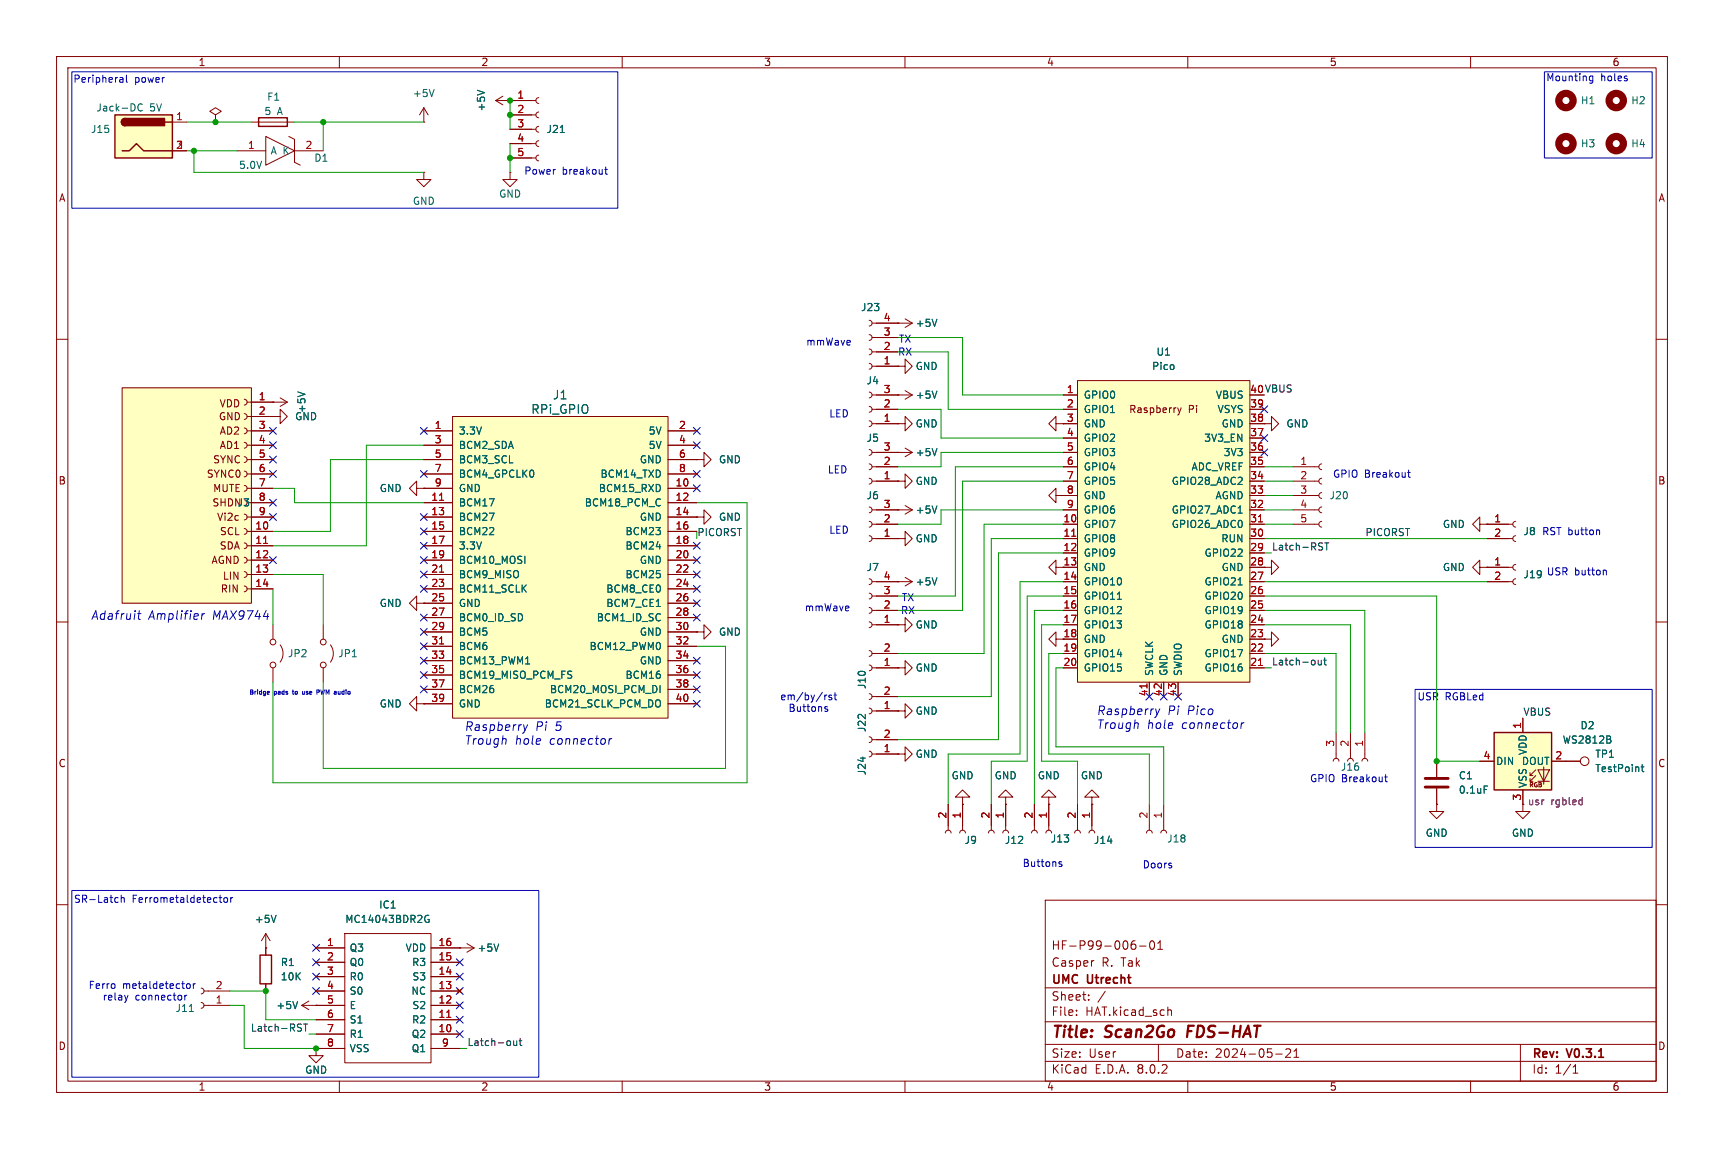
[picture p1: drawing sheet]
<svg xmlns="http://www.w3.org/2000/svg" width="305mm" height="203mm" viewBox="0 0 305 203" stroke-linecap="round" stroke-linejoin="round" font-family="sans-serif">
<g fill="none" stroke="#840000" stroke-width=".18">
<path d="M10 10h284.8v183.2h-284.8zM12 12h280.8v179.2h-280.8zM60 10v2M110 10v2M160 10v2M210 10v2M260 10v2M10 60h2M292.8 60h2M73.7 86.4v-1.3l-1.3 1.3 1.3 1.2v-1.2h1.2M74.9 86.4h.1M158.7 85.1h1.3v-1.3l1.3 1.3-1.3 1.3v-1.3"/>
<path d="M158.7 85.1h.1M158.7 90.2h.1M158.7 90.2h2.6M160 89.4l1.3 .8M161.3 90.2l-1.3 .7M10 110h2M153.7 115.1l.3 .1 .2 .4-.2 .3-.3 .2M153.7 117.6l.3 .2 .2 .3-.2 .4-.3 .1M154.2 115.6h4.5M154.2 118.1h4.5M158.7 118.1h1.3v-1.3l1.3 1.3-1.3 1.3v-1.3M158.7 118.1h.1"/>
<path d="M158.7 110.5h1.3v-1.3l1.3 1.3-1.3 1.3v-1.3M158.7 110.5h.1M292.8 110h2M10 160h2M184.8 159.2h108v32h-108zM269.2 142.2v1.3h1.3l-1.3 1.3-1.2-1.3h1.2M269.2 142.2h.1M292.8 160h2M35.6 174.8l.3 .1 .2 .4-.2 .3-.3 .2M35.6 177.3l.3 .1 .2 .4-.2 .4-.3 .1M36.1 177.8h4.5M36.1 175.3h4.5"/>
<path d="M47 167.6h.1M47 165.1l-.8 1.3M47 165.1v2.5M47 165.1l.8 1.3M53.3 177.8l1.3 .8M53.3 177.8h2.6M54.6 177l-1.3 .8M55.9 177.8h.1M184.8 174.7h108M190.3 179.4v.2M190.3 178.7v.1M192.5 176.7v.2"/>
<path d="M192.5 176v.1M193.3 169.9h.1M195.4 175.3l-1.3 1.9M200.3 167h.4l.1 .2v.5l-.5 .2M200.4 166.4h.3M201.5 167.3h1.1M203.4 166.5l.2-.1a.81 .81 0 0 1 .6 .6 .81 .81 0 0 1-.3 .8l-.1 .1a.81 .81 0 0 1-.4-1.4zM204.7 167.9h.8M204.7 166.8l.4-.4v1.5M206.5 178.7l.2-.1 .3 .1 .1 .9M55.9 185.4v1.3h1.2l-1.2 1.3-1.3-1.3h1.3M55.9 185.4h.1"/>
<path d="M60 191.2v2M110 191.2v2M160 191.2v2M184.8 187.7h108M184.8 184.7h108M184.8 180.7h108M204.8 184.7v3M210 191.2v2M225.5 186.4h1.2M227.3 185.6l.6-.1 .2 .1 .1 .3-.9 1.1h.9M228.8 187h.8M228.8 185.9l.4-.4v1.5"/>
<path d="M260 191.2v2M268.8 184.7v6.5M278.1 189.8h.9M278.1 188.7l.4-.4v1.5"/>
</g>
<path d="M210.1 181.4l-.2 2" fill="none" stroke="#840000" stroke-width=".4"/>
<path d="M165.6 89.5l-.4 1.2M33.5 178.9h.7M48.8 161.9l-.4 1.2M52.6 177.1l-.4 1.3" fill="none" stroke="#006464" stroke-width=".18"/>
<path d="M21.6 68.6h22.8v38.1h-22.8z" fill="#ffffc2"/>
<g fill="none" stroke="#840000" stroke-width=".18">
<path d="M21.6 68.6h22.8v38.1h-22.8zM41.5 79.3h.7M43.2 78.2l.3 .2 .2 .3-.2 .4-.3 .1M43.2 75.7l.3 .1 .2 .4-.2 .4-.3 .1M43.2 73.2l.3 .1 .2 .4-.2 .3-.3 .2M43.2 70.6l.3 .2 .2 .3-.2 .4-.3 .1M43.7 78.7h4.6M43.7 76.2h4.6M43.7 73.7h4.6M43.7 71.1h7.1M48.3 71.1h.1M48.3 73.7h1.2v-1.3l1.3 1.3-1.3 1.2v-1.2"/>
<path d="M48.3 73.7h.1M49.5 70.4l1.3 .7M50.8 71.1l-1.3 .8M43.2 98.6l.3 .1 .2 .4-.2 .3-.3 .2M43.2 96l.3 .2 .2 .3-.2 .4-.3 .1M43.2 93.5l.3 .1 .2 .4-.2 .3-.3 .2M43.2 90.9l.3 .2 .2 .3-.2 .4-.3 .1M43.2 85.9l.3 .1 .2 .4-.2 .3-.3 .2M43.2 83.3l.3 .2 .2 .3-.2 .4-.3 .1M43.2 80.8l.3 .1 .2 .4-.2 .3-.3 .2M43.7 99.1h4.6M43.7 96.5h4.6"/>
<path d="M43.7 94h4.6M43.7 91.4h4.6M43.7 88.9h4.6M43.7 86.4h4.6M43.7 83.8h4.6M43.7 81.3h4.6M153.7 89.7l.3 .1 .2 .4-.2 .3-.3 .2M153.7 92.2l.3 .2 .2 .3-.2 .4-.3 .1M153.7 94.7l.3 .2 .2 .4-.2 .3-.3 .2M154.2 90.2h4.5M154.2 92.7h4.5M154.2 95.3h4.5"/>
<path d="M158.7 95.3h1.3v-1.3l1.3 1.3-1.3 1.2v-1.2M158.7 95.3h.1M186.7 87.6v-1.2l-1.3 1.2 1.3 1.3v-1.3h1.3M188 87.6h.1M268 99.8l-.4 .2-.1 .3 .1 .4 .4 .1M43.2 103.6l.3 .2 .2 .3-.2 .4-.3 .1M43.2 101.1l.3 .1 .2 .4-.2 .4-.3 .1M43.7 104.1h4.6M43.7 101.6h4.6M153.7 102.4l.3 .1 .2 .4-.2 .3-.3 .2M153.7 104.9l.3 .2 .2 .3-.2 .4-.3 .1M153.7 107.4l.3 .2 .2 .4-.2 .3-.3 .2"/>
<path d="M153.7 110l.3 .1 .2 .4-.2 .3-.3 .2M154.2 102.9h7.1M154.2 105.4h4.5M154.2 108h4.5M154.2 110.5h4.5M158.7 102.9h.1M160 102.1l1.3 .8M161.3 102.9l-1.3 .7M186.7 100.3v-1.2l-1.3 1.2 1.3 1.3v-1.3h1.3M223.5 113h1.3v-1.2l1.3 1.2-1.3 1.3v-1.3M223.5 113h.1M223.5 100.3h1.3v-1.2l1.3 1.2-1.3 1.3v-1.3"/>
<path d="M223.5 100.3h.1M261.6 100.3v-1.2l-1.3 1.2 1.3 1.3v-1.3h1.3M262.9 100.3h.1M262.9 102.9h4.6M262.9 100.3h4.6M268 102.4l-.4 .1-.1 .4 .1 .3 .4 .2M235.7 134.6l.2-.3 .3-.2 .4 .2 .1 .3M236.2 129.5v4.6M238.3 134.6l.1-.3 .4-.2 .3 .2 .2 .3M238.8 129.5v4.6M240.8 134.6l.1-.3 .4-.2 .4 .2 .1 .3M241.3 129.5v4.6"/>
<path d="M254 134.6v2.8M254 139.4v2.8M174.8 147.3l.1-.3 .4-.2 .3 .2 .2 .3M175.3 142.2v4.6M177.3 147.3l.1-.3 .4-.2 .4 .2 .1 .3M177.8 142.2v4.6M182.4 147.3l.1-.3 .4-.2 .3 .2 .2 .3M182.9 142.2v4.6M184.9 147.3l.2-.3 .3-.2 .4 .2 .1 .3M185.4 141h1.3l-1.3-1.3-1.3 1.3h1.3v1.2M185.4 142.2h.1M185.4 142.2v4.6"/>
<path d="M55.9 167.6h5.1M55.9 177.8h5.1M55.9 175.3h5.1M55.9 172.7h5.1M55.9 170.2h5.1M61 165.1h15.2v22.9h-15.2zM76.2 167.6h5.1M76.2 177.8h5.1M76.2 175.3h5.1M76.2 172.7h5.1M76.2 170.2h5.1M80.9 174.9l.8 .7"/>
<path d="M81.7 174.9l-.8 .7M55.9 182.9h5.1M55.9 180.3h5.1M55.9 185.4h5.1M76.2 182.9h5.1M76.2 180.3h5.1M76.2 185.4h5.1"/>
</g>
<path d="M46.6 96.1h.7M79 179.9h.7" fill="none" stroke="#a90000" stroke-width=".18"/>
<path d="M52.6 69.3l1.3 .4M165.6 102.2l-.4 1.2M262.4 139h.6M75.6 162.6h.3l-.1 .5h-.5l-.2-.3M75.8 161.9h-.5l-.2 .3" fill="none" stroke="#006464" stroke-width=".18"/>
<path d="M252 139.2h4M252 137.7h4" fill="none" stroke="#840000" stroke-width=".51"/>
<path d="M190.5 67.3h30.5v53.4h-30.5z" fill="#ffffc2"/>
<g fill="none" stroke="#840000" stroke-width=".18">
<path d="M158.7 74.9h1.3v-1.2l1.3 1.2-1.3 1.3v-1.3M158.7 74.9h.1M188 69.9h2.5M188 72.4h2.5M188 74.9h2.5M188 77.5h2.5M190.5 67.3h30.5v53.4h-30.5zM208.2 72.1l.3 .9M208.5 73l-.3 .4M208.8 72.1l-.3 .9M221 72.4h2.5M221 74.9h2.5"/>
<path d="M221 77.5h2.5M123.2 81.3h1.3v-1.3l1.2 1.3-1.2 1.3v-1.3M123.2 81.3h.1M188 92.7h2.5M188 95.3h2.5M188 97.8h2.5M188 90.2h2.5M188 87.6h2.5M188 85.1h2.5M188 82.6h2.5M188 80h2.5M221 92.7h2.5"/>
<path d="M221 95.3h2.5M221 97.8h2.5M221 90.2h2.5M221 87.6h2.5M221 85.1h2.5M221 82.6h2.5M221 80h2.5M73.7 106.7v-1.3l-1.3 1.3 1.3 1.3v-1.3h1.2M74.9 106.7h.1M186.7 113v-1.2l-1.3 1.2 1.3 1.3v-1.3h3.8M188 100.3h2.5M188 102.9h2.5"/>
<path d="M188 105.4h2.5M188 108h2.5M188 110.5h2.5M188 115.6h2.5M188 118.1h2.5M221 100.3h2.5M221 102.9h2.5M221 105.4h2.5M221 108h2.5M221 110.5h2.5M221 113h2.5M221 115.6h2.5"/>
<path d="M221 118.1h2.5M203.2 120.7v2.5M205.7 120.7v2.5M208.3 120.7v2.5M276.9 134.6h2.5M254 142.2v1.3h1.3l-1.3 1.3-1.3-1.3h1.3M254 142.2h.1"/>
<circle cx="280.2" cy="134.6" r=".76"/>
</g>
<path d="M189.5 94.8h.7M222.5 92.3h.7M222.5 117.7h.7M202.8 121v.7" fill="none" stroke="#a90000" stroke-width=".18"/>
<path d="M218.9 90.7h.7M197.5 106h.8M218.9 103.4h.7M290.2 135.6h.4M290.3 135.2v1.1l.3 .2" fill="none" stroke="#006464" stroke-width=".18"/>
<g fill="none" stroke="#840000" stroke-width="1.3">
<circle cx="276.9" cy="17.8" r="1.27"/>
<circle cx="285.8" cy="17.8" r="1.27"/>
<circle cx="276.9" cy="25.4" r="1.27"/>
<circle cx="285.8" cy="25.4" r="1.27"/>
</g>
<path d="M264.2 129.5h10.1v10.2h-10.1z" fill="#ffffc2"/>
<g fill="none" stroke="#840000" stroke-width=".18">
<path d="M228.6 92.7h4.6M228.6 90.2h4.6M228.6 87.6h4.6M228.6 85.1h4.6M228.6 82.6h4.6M233.7 92.2l-.4 .2-.1 .3 .1 .4 .4 .1M233.7 89.7l-.4 .1-.1 .4 .1 .3 .4 .2M233.7 87.1l-.4 .2-.1 .3 .1 .4 .4 .1M233.7 84.6l-.4 .1-.1 .4 .1 .3 .4 .2M233.7 82l-.4 .2-.1 .4 .1 .3 .4 .2M261.6 92.7v-1.3l-1.3 1.3 1.3 1.3v-1.3h1.3M262.9 92.7h.1"/>
<path d="M261.6 134.6h2.6M269.2 127v2.5M269.2 139.7v2.5M270.5 138.2h.5M270.5 137.2h.5M271.5 137.2l-1 1v-.5M271.5 136.1l-1 1.1v-.5M271.9 136.1h2l-1 2.1zM271.9 138.2h2M272.9 135.6v3.1M274.3 134.6h2.6"/>
</g>
<path d="M264.2 129.5h10.1v10.2h-10.1z" fill="none" stroke="#840000" stroke-width=".25"/>
<path d="M284.7 130.8l.1 .2-.1 .4M284.7 130.3v.3" fill="none" stroke="#006464" stroke-width=".18"/>
<path d="M279.4 141.5h.3M279.7 141v1.3M279.7 142.3h-.3" fill="none" stroke="#840084" stroke-width=".18"/>
<path d="M80 73.7h38.1v53.3h-38.1z" fill="#ffffc2"/>
<g fill="none" stroke="#840000" stroke-width=".18">
<path d="M90.2 30.5v1.3h1.2l-1.2 1.2-1.3-1.2h1.3M90.2 30.5h.1M153.7 56.6l.3 .2 .2 .4-.2 .3-.3 .2M153.7 59.2l.3 .1 .2 .4-.2 .3-.3 .2M154.2 57.2h4.5M154.2 59.7h4.5M74.9 76.2h5.1M74.9 78.7h5.1M80 73.7h38.1v53.3h-38.1zM118.1 76.2h5.1M118.1 78.7h5.1M153.7 61.7l.3 .2 .2 .3-.2 .4-.3 .1"/>
<path d="M153.7 64.3l.3 .1 .2 .4-.2 .3-.3 .2M154.2 62.2h4.5M154.2 64.8h4.5M158.7 64.8h1.3v-1.3l1.3 1.3-1.3 1.2v-1.2M158.7 64.8h.1M158.7 69.9h.1M158.7 69.9h2.6M160 69.1l1.3 .8M161.3 69.9l-1.3 .7M186.7 74.9v-1.2l-1.3 1.2 1.3 1.3v-1.3h1.3M188 74.9h.1M74.9 86.4h5.1"/>
<path d="M74.9 88.9h5.1M74.9 91.4h5.1M74.9 94h5.1M74.9 96.5h5.1M74.9 99.1h5.1M74.9 81.3h5.1M74.9 83.8h5.1M118.1 86.4h5.1M118.1 88.9h5.1M118.1 91.4h5.1M118.1 94h5.1M118.1 96.5h5.1"/>
<path d="M118.1 99.1h5.1M118.1 81.3h5.1M118.1 83.8h5.1M74.9 101.6h5.1M74.9 104.1h5.1M74.9 106.7h5.1M74.9 109.2h5.1M74.9 111.8h5.1M74.9 114.3h5.1M74.9 116.8h5.1M74.9 119.4h5.1M118.1 101.6h5.1"/>
<path d="M118.1 104.1h5.1M118.1 106.7h5.1M118.1 109.2h5.1M118.1 111.8h5.1M118.1 114.3h5.1M118.1 116.8h5.1M118.1 119.4h5.1M73.7 124.5v-1.3l-1.3 1.3 1.3 1.2v-1.2h1.2M74.9 124.5h.1M74.9 121.9h5.1M74.9 124.5h5.1M118.1 121.9h5.1"/>
<path d="M118.1 124.5h5.1M81.3 167.6h.1M81.3 167.6h2.5M82.5 166.9l1.3 .7M83.8 167.6l-1.3 .8"/>
</g>
<path d="M77.7 88.5h.7M77.7 101.2h.7M77.7 113.9h.7" fill="none" stroke="#a90000" stroke-width=".18"/>
<path d="M165.6 69.2l-.4 1.2M92.9 117.4h.7M116 107.3h.8M116.7 121.2v1.3M88.2 166.9l-.4 1.3" fill="none" stroke="#006464" stroke-width=".18"/>
<path d="M20.3 20.3h10.2v7.6h-10.2z" fill="#ffffc2"/>
<path d="M20.3 20.3h10.2v7.6h-10.2zM21.6 26.7h1.3l1.2-1.3 1.3 1.3h5.1M22.1 21a.64 .64 0 0 0-.6 .6 .64 .64 0 0 0 .6 .6M29.2 21.6h1.3M45.7 20.8h5.1v1.6h-5.1zM46 168.9h2v5.1h-2z" fill="none" stroke="#840000" stroke-width=".25"/>
<g fill="#840000" stroke="#840000" stroke-width=".25">
<path d="M21.6 21.1l.5-.1v1.2a.63 .63 0 0 1-.6-.4 .63 .63 0 0 1 .1-.7z"/>
<path d="M22.1 21h7v1.2h-7z"/>
</g>
<g fill="none" stroke="#840000" stroke-width=".18">
<path d="M74.9 19.1l-.7 1.2M74.9 19.1v2.5M74.9 19.1l.8 1.2M87.6 17.8l1.3 .7M87.6 17.8h7.1M88.9 17l-1.3 .8M90.2 17.8h.1M95.2 19.8l-.3 .2-.2 .3 .2 .4 .3 .1M95.2 17.3l-.3 .1-.2 .4 .2 .3 .3 .2M30.5 21.6h2.5M30.5 26.7h2.5M38.1 20.3l1-.6-1-.6-1 .6 1 .6v1.3"/>
<path d="M38.1 21.6h.1M41.9 26.7h5.1M44.4 21.6h7.7M47 24.1l5.1 2.6-5.1 2.5zM51.1 24.1l1 .5v4.1l1 .5M52.1 26.7h5M74.9 21.6h.1M74.9 30.5v1.3h1.3l-1.3 1.2-1.2-1.2h1.2M74.9 30.5h.1M90.2 27.9h4.5M90.2 25.4h4.5M90.2 22.9h4.5"/>
<path d="M90.2 20.3h4.5M95.2 27.4l-.3 .2-.2 .3 .2 .4 .3 .1M95.2 24.9l-.3 .1-.2 .4 .2 .4 .3 .1M95.2 22.4l-.3 .1-.2 .4 .2 .3 .3 .2M154.9 57.2h6.4M154.9 59.7h3.8M158.7 57.2h.1M160 56.4l1.3 .8M161.3 57.2l-1.3 .7M44.4 71.1h3.9M44.4 73.7h3.9M44.4 76.2h3.9"/>
<path d="M44.4 78.7h3.9M48.3 71.1h.1M48.3 73.7h.1M74.9 76.2h5.1M74.9 78.7h5.1M118.1 76.2h5.1M118.1 78.7h5.1M153.7 69.3l.3 .2 .2 .4-.2 .3-.3 .2M153.7 71.9l.3 .1 .2 .4-.2 .3-.3 .2M153.7 74.4l.3 .2 .2 .3-.2 .4-.3 .1M153.7 79.5l.3 .2 .2 .3-.2 .4-.3 .1M154.2 69.9h4.5"/>
<path d="M154.2 72.4h4.5M154.2 74.9h4.5M154.9 64.8h3.8M154.9 62.2h3.8M158.7 64.8h.1M158.7 69.9h.1M158.7 74.9h.1M160 79.2l1.3 .8M188 74.9h.1M188 69.9h2.5M188 72.4h2.5M188 74.9h2.5"/>
<path d="M188 77.5h2.5M221 72.4h2.5M221 74.9h2.5M221 77.5h2.5M223.5 74.9h1.3v-1.2l1.3 1.2-1.3 1.3v-1.3M223.5 74.9h.1M44.4 94h3.9M44.4 96.5h3.9M44.4 99.1h3.9M44.4 81.3h3.9M44.4 83.8h3.9M44.4 86.4h3.9"/>
<path d="M44.4 88.9h3.9M44.4 91.4h3.9M74.9 86.4h.1M74.9 94h5.1M74.9 96.5h5.1M74.9 99.1h5.1M74.9 81.3h5.1M74.9 83.8h5.1M74.9 86.4h5.1M74.9 88.9h5.1M74.9 91.4h5.1M118.1 94h5.1"/>
<path d="M118.1 96.5h5.1M118.1 99.1h5.1M118.1 81.3h5.1M118.1 83.8h5.1M118.1 86.4h5.1M118.1 88.9h5.1M118.1 91.4h5.1M123.2 91.4h1.3v-1.2l1.2 1.2-1.2 1.3v-1.3M123.2 91.4h.1M123.2 81.3h.1M153.7 82l.3 .2 .2 .4-.2 .3-.3 .2M153.7 84.6l.3 .1 .2 .4-.2 .3-.3 .2"/>
<path d="M154.2 80h7.1M154.2 82.6h4.5M154.2 85.1h4.5M154.9 95.3h3.8M154.9 92.7h3.8M154.9 90.2h3.8M158.7 80h.1M158.7 95.3h.1M158.7 85.1h.1M158.7 90.2h.1M161.3 80l-1.3 .8M188 87.6h.1"/>
<path d="M188 95.3h2.5M188 92.7h2.5M188 80h2.5M188 82.6h2.5M188 85.1h2.5M188 97.8h2.5M188 90.2h2.5M188 87.6h2.5M221 95.3h2.5M221 92.7h2.5M221 80h2.5M221 82.6h2.5"/>
<path d="M221 85.1h2.5M221 97.8h2.5M221 90.2h2.5M221 87.6h2.5M262.9 92.7h.1M262.9 95.3h4.6M262.9 92.7h4.6M268 94.7l-.4 .2-.1 .4 .1 .3 .4 .2M268 92.2l-.4 .2-.1 .3 .1 .4 .4 .1M44.4 101.6h3.9M44.4 104.1h3.9M48.3 110.5v2.5"/>
<path d="M48.3 118.1v2.6M49.5 114a2.54 2.54 0 0 1 0 3.1M57.1 110.5v2.5M57.1 118.1v2.6M58.4 114a2.54 2.54 0 0 1 0 3.1M74.9 106.7h.1M74.9 101.6h5.1M74.9 104.1h5.1M74.9 106.7h5.1M74.9 109.2h5.1M74.9 111.8h5.1M74.9 114.3h5.1"/>
<path d="M74.9 116.8h5.1M74.9 119.4h5.1M118.1 101.6h5.1M118.1 104.1h5.1M118.1 106.7h5.1M118.1 109.2h5.1M118.1 111.8h5.1M118.1 114.3h5.1M118.1 116.8h5.1M118.1 119.4h5.1M123.2 111.8h1.3v-1.3l1.2 1.3-1.2 1.2v-1.2M123.2 111.8h.1"/>
<path d="M154.9 102.9h3.8M154.9 105.4h3.8M154.9 108h3.8M154.9 110.5h3.8M154.9 115.6h3.8M154.9 118.1h3.8M158.7 102.9h.1M158.7 110.5h.1M158.7 118.1h.1M188 100.3h2.5M188 102.9h2.5M188 105.4h2.5"/>
<path d="M188 108h2.5M188 110.5h2.5M188 113h2.5M188 115.6h2.5M188 118.1h2.5M221 100.3h2.5M221 102.9h2.5M221 105.4h2.5M221 108h2.5M221 110.5h2.5M221 113h2.5M221 115.6h2.5"/>
<path d="M221 118.1h2.5M223.5 113h.1M223.5 100.3h.1M262.9 100.3h.1M262.9 100.3h3.8M262.9 102.9h3.8M74.9 124.5h.1M74.9 121.9h5.1M74.9 124.5h5.1M118.1 121.9h5.1M118.1 124.5h5.1M153.7 130.3l.3 .2 .2 .3-.2 .4-.3 .1"/>
<path d="M153.7 132.8l.3 .2 .2 .4-.2 .3-.3 .2M153.7 122.7l.3 .1 .2 .4-.2 .3-.3 .2M153.7 125.2l.3 .2 .2 .3-.2 .4-.3 .1M154.2 130.8h4.5M154.2 133.4h4.5M154.2 123.2h4.5M154.2 125.7h4.5M158.7 133.4h1.3v-1.3l1.3 1.3-1.3 1.2v-1.2M158.7 133.4h.1M158.7 125.7h1.3v-1.2l1.3 1.2-1.3 1.3v-1.3M158.7 125.7h.1M203.2 120.7v2.5"/>
<path d="M205.7 120.7v2.5M208.3 120.7v2.5M254 134.6v2.8M254 139.4v2.8M261.6 134.6h2.6M269.2 127v2.5M269.2 139.7v2.5M274.3 134.6h5.1M167.1 147.3l.2-.3 .3-.2 .4 .2 .1 .3M167.6 142.2v4.6M169.7 147.3l.1-.3 .4-.2 .3 .2 .2 .3M170.2 141h1.2l-1.2-1.3-1.3 1.3h1.3v1.2"/>
<path d="M170.2 142.2h.1M170.2 142.2v4.6M175.3 142.2v3.9M177.8 141h1.3l-1.3-1.3-1.3 1.3h1.3v1.2M177.8 142.2h.1M177.8 142.2v3.9M182.9 142.2v3.9M185.4 142.2h.1M185.4 142.2v3.9M190 147.3l.1-.3 .4-.2 .4 .2 .1 .3M190.5 142.2v4.6M192.5 147.3l.2-.3 .3-.2 .4 .2 .1 .3"/>
<path d="M193 141h1.3l-1.3-1.3-1.2 1.3h1.2v1.2M193 142.2h.1M193 142.2v4.6M202.7 147.3l.1-.3 .4-.2 .4 .2 .1 .3M203.2 142.2v4.6M205.2 147.3l.2-.3 .3-.2 .4 .2 .1 .3M205.7 142.2v4.6M254 142.2h.1M269.2 142.2h.1M47 167.6h.1M47 167.6v1.3M47 174v1.3"/>
<path d="M55.9 177.8h.1M55.9 167.6h5.1M55.9 177.8h5.1M55.9 175.3h5.1M55.9 172.7h5.1M55.9 170.2h5.1M76.2 167.6h5.1M76.2 177.8h5.1M76.2 175.3h5.1M76.2 172.7h5.1M76.2 170.2h5.1M80.9 174.9l.8 .7"/>
<path d="M81.3 167.6h.1M81.7 174.9l-.8 .7M55.9 185.4h.1M55.9 182.9h5.1M55.9 180.3h5.1M55.9 185.4h5.1M76.2 182.9h5.1M76.2 180.3h5.1M76.2 185.4h5.1"/>
<circle cx="48.3" cy="117.6" r=".51"/>
<circle cx="48.3" cy="113.5" r=".51"/>
<circle cx="57.2" cy="117.6" r=".51"/>
<circle cx="57.2" cy="113.5" r=".51"/>
</g>
<g fill="none" stroke="#006464" stroke-width=".18">
<path d="M25.2 18.5a.6 .6 0 0 0-.9 .4 .6 .6 0 0 0 .6 .7l.3-.1M76.7 15.8l-.4 1.3M84.4 16l1.3 .4M99.1 23.4h.7M165.6 56.5l-.4 1.2M52.6 69.3l1.3 .4M165.6 79.3l-.4 1.3M165.6 69.2l-.4 1.2M165.6 89.5l-.4 1.2M218.9 90.7h.7M92.9 117.4h.7M116 107.3h.8"/>
<path d="M165.6 102.2l-.4 1.2M197.5 106h.8M218.9 103.4h.7M116.7 121.2v1.3M262.4 139h.6M284.7 130.8l.1 .2-.1 .4M284.7 130.3v.3M290.2 135.6h.4M290.3 135.2v1.1l.3 .2M48.8 161.9l-.4 1.2M52.6 177.1l-.4 1.3M75.6 162.6h.3l-.1 .5h-.5l-.2-.3"/>
<path d="M75.8 161.9h-.5l-.2 .3M88.2 166.9l-.4 1.3"/>
</g>
<g fill="none" stroke="#0f0f0f" stroke-width=".18">
<path d="M233.7 96l.1 .1M233.8 96.8v.4M234.2 96h.7M234.6 96v1.3M233.1 116.8v.7l.3 .1 .2-.1M233.6 116.8v.8M234 116.8h.5M234.2 116.3v1.1l.3 .2M53.1 181.1l.2 .1M53.2 181.9v.3M53.7 181.1h.7M54 181.1v1.3"/>
<path d="M90.8 184.1l.1 .7 .3 .1 .2-.1M91.4 184.1v.8M91.8 184.1h.5M92 183.6v1.1l.3 .2"/>
</g>
<g fill="none" stroke="#0000c2" stroke-width=".18">
<path d="M12.7 12.7h96.5v24.1h-96.5zM21.3 13.7h.3l.1 .2v.7M21.7 14.5l-.4 .1M21.7 14l-.4 .1M22.4 13.3v1.1l.1 .2M273 12.7h19.1v15.2h-19.1zM281.1 14.2l.1 .1 .4-.1M281.6 13.4v1.1l-.2 .2h-.3M281.6 13.5l-.4-.1-.1 .2M106.9 30h.5M107.1 29.5v1.1l.3 .2M248.9 83.6h.4"/>
<path d="M249 83.1v1.1l.3 .2M282.4 93.7l.4 .2v.7M24.3 108.5h.6M24.6 108l-.1 1.3v.2h.3M35.7 108.5l-.1 1M36.2 108.5l-.3 .1-.2 .2M283.6 100.8l.4 .2v.7M47.4 122.3h.2v.2h-.4M47.6 122.7l-.2 .1M51.7 122.3h.3M53.5 122.3v.4h.3M56 122.4h.4v-.3l-.4-.1v.8"/>
<path d="M59.8 122.7l.2 .1M92.6 128.2l.2 1M92.8 129.2l-.2 .3M93.3 128.2l-.5 1M107.7 130.6l-.1 1M108.2 130.6l-.3 .1-.2 .2M145.8 122.9v.9M145.8 125.2l.6 .4-.2 .2h-.4M146.2 122.9l-.4 .3M146.3 125h-.3l-.2 .1M147 123l-.3-.1-.2 .2 .1 .2 .4 .1v.3h-.5M147.4 122.9h.5"/>
<path d="M147.6 122.5v1.1l.3 .2M204.3 125.4l.3 1M204.6 126.4l-.2 .4M205.1 125.4l-.5 1M219.5 127.8l-.1 1M219.9 127.8l-.3 .1-.1 .2M244.8 137.4h.5M245 137v1.1l.3 .2M250.2 121.9h41.9v28h-41.9zM12.7 157.5h82.5v33h-82.5zM20.8 158.7l.1 .1M20.9 159.5l-.1 .1"/>
<path d="M21.4 158.3v1.3M21.4 158.9l.2-.2 .3 .1 .1 .8M38.7 158.7h.5M38.9 158.3v1.1l.3 .2M39.7 158.8l.3-.1 .2 .3v.3l-.2 .3-.3-.1-.1-.2zM40.8 158.7v.9M41.1 158.7l-.3 .3M187.2 152.6l.6 .4-.2 .2h-.4M187.7 152.5l-.3-.1-.2 .2M22.6 176l-.3 .9M32.7 176v.9M33 174.2l.2-.2h.3l.1 .2-.1 .6h-.3l-.2-.2"/>
<path d="M33 176l-.3 .3M34.2 174v.8M34.5 174l-.3 .2"/>
</g>
<g fill="none" stroke="#009600" stroke-width=".18">
<path d="M90.2 17.8v5.1M33 21.6h11.4M33 26.7h8.9M34.3 26.7v3.8h40.6M52.1 21.6h22.8M57.1 21.6v5.1M90.2 25.4v5.1M158.7 59.7h11.5v10.2h17.8M74.9 78.7h-10.1v17.8h-16.5M158.7 62.2h8.9v10.2h20.4M158.7 72.4h7.7v5.1h21.6M48.3 86.4h3.8v2.5h22.8"/>
<path d="M74.9 81.3h-16.5v12.7h-10.1M123.2 88.9h8.9v49.5h-83.8v-17.7M188 97.8h-11.5v33h-17.8M188 95.3h-12.7v27.9h-16.6M188 92.7h-14v22.9h-15.3M188 85.1h-17.8v22.9h-11.5M188 82.6h-19.1v22.8h-10.2M188 80h-21.6v2.6h-7.7M188 90.2h-21.6v2.5h-7.7M223.5 82.6h5.1M223.5 92.7h5.1M223.5 90.2h5.1"/>
<path d="M223.5 97.8h1.3M223.5 95.3h39.4M223.5 85.1h5.1M223.5 87.6h5.1M48.3 101.6h8.8v8.9M48.3 104.1v6.4M123.2 114.3h5.1v21.6h-71.2v-15.2M188 105.4h-6.4v29.2h-6.3v7.6M188 115.6h-2.6v17.8h17.8v8.8M188 102.9h-7.7v30.5h-12.7v8.8M188 118.1h-1.3v14h19v10.1M188 108h-5.1v34.2"/>
<path d="M188 110.5h-3.9v24.1h6.4v7.6M223.5 115.6h12.7v13.9M223.5 110.5h15.3v19M223.5 118.1h1.3M223.5 105.4h30.5v29.2h7.6M223.5 108h17.8v21.5M223.5 102.9h39.4M40.6 175.3h6.4v5h8.9M40.6 177.8h2.6v7.6h12.7M54.6 182.9h1.3M81.3 185.4h1.2"/>
</g>
<g fill="none" stroke="#000084" stroke-width=".18">
<path d="M47.7 78.1l1.2 1.2M47.7 75.6l1.2 1.2M48.9 78.1l-1.2 1.2M48.9 75.6l-1.2 1.2M74.3 75.6l1.2 1.2M75.5 75.6l-1.2 1.2M122.6 75.6l1.2 1.2M122.6 78.1l1.2 1.2M123.8 75.6l-1.2 1.2M123.8 78.1l-1.2 1.2M222.9 79.4l1.2 1.2M222.9 76.9l1.2 1.2"/>
<path d="M222.9 71.8l1.2 1.2M224.1 79.4l-1.2 1.2M224.1 76.9l-1.2 1.2M224.1 71.8l-1.2 1.2M47.7 80.7l1.2 1.2M47.7 83.2l1.2 1.2M47.7 88.3l1.2 1.2M47.7 90.8l1.2 1.2M47.7 98.5l1.2 1.2M48.9 80.7l-1.2 1.2M48.9 83.2l-1.2 1.2M48.9 88.3l-1.2 1.2"/>
<path d="M48.9 90.8l-1.2 1.2M48.9 98.5l-1.2 1.2M74.3 93.4l1.2 1.2M74.3 98.5l1.2 1.2M74.3 95.9l1.2 1.2M74.3 83.2l1.2 1.2M74.3 90.8l1.2 1.2M75.5 93.4l-1.2 1.2M75.5 98.5l-1.2 1.2M75.5 95.9l-1.2 1.2M75.5 83.2l-1.2 1.2M75.5 90.8l-1.2 1.2"/>
<path d="M122.6 98.5l1.2 1.2M122.6 85.8l1.2 1.2M122.6 95.9l1.2 1.2M122.6 83.2l1.2 1.2M123.8 98.5l-1.2 1.2M123.8 85.8l-1.2 1.2M123.8 95.9l-1.2 1.2M123.8 83.2l-1.2 1.2M74.3 103.5l1.2 1.2M74.3 111.2l1.2 1.2M74.3 101l1.2 1.2M74.3 116.2l1.2 1.2"/>
<path d="M74.3 113.7l1.2 1.2M74.3 118.8l1.2 1.2M74.3 108.6l1.2 1.2M75.5 103.5l-1.2 1.2M75.5 111.2l-1.2 1.2M75.5 101l-1.2 1.2M75.5 116.2l-1.2 1.2M75.5 113.7l-1.2 1.2M75.5 118.8l-1.2 1.2M75.5 108.6l-1.2 1.2M122.6 116.2l1.2 1.2M122.6 118.8l1.2 1.2"/>
<path d="M122.6 101l1.2 1.2M122.6 108.6l1.2 1.2M122.6 106.1l1.2 1.2M122.6 103.5l1.2 1.2M123.8 116.2l-1.2 1.2M123.8 118.8l-1.2 1.2M123.8 101l-1.2 1.2M123.8 108.6l-1.2 1.2M123.8 106.1l-1.2 1.2M123.8 103.5l-1.2 1.2M74.3 121.3l1.2 1.2M75.5 121.3l-1.2 1.2"/>
<path d="M122.6 123.9l1.2 1.2M122.6 121.3l1.2 1.2M123.8 123.9l-1.2 1.2M123.8 121.3l-1.2 1.2M202.6 122.6l1.2 1.2M203.8 122.6l-1.2 1.2M205.1 122.6l1.2 1.2M206.3 122.6l-1.2 1.2M207.7 122.6l1.2 1.2M208.9 122.6l-1.2 1.2M55.3 174.7l1.2 1.2M55.3 167l1.2 1.2"/>
<path d="M55.3 172.1l1.2 1.2M55.3 169.6l1.2 1.2M56.5 174.7l-1.2 1.2M56.5 167l-1.2 1.2M56.5 172.1l-1.2 1.2M56.5 169.6l-1.2 1.2M80.7 172.1l1.2 1.2M80.7 174.7l1.2 1.2M80.7 177.2l1.2 1.2M80.7 169.6l1.2 1.2M80.7 179.7l1.2 1.2M81.9 172.1l-1.2 1.2"/>
<path d="M81.9 174.7l-1.2 1.2M81.9 177.2l-1.2 1.2M81.9 169.6l-1.2 1.2M81.9 179.7l-1.2 1.2M80.7 182.3l1.2 1.2M81.9 182.3l-1.2 1.2"/>
</g>
<path d="M46.6 96.1h.7M77.7 88.5h.7M189.5 94.8h.7M222.5 92.3h.7M77.7 101.2h.7M77.7 113.9h.7M222.5 117.7h.7M202.8 121v.7M79 179.9h.7" fill="none" stroke="#a90000" stroke-width=".18"/>
<path d="M279.4 141.5h.3M279.7 141v1.3M279.7 142.3h-.3" fill="none" stroke="#840084" stroke-width=".18"/>
<g fill="#009600" stroke="#009600" stroke-width=".18">
<circle cx="90.2" cy="27.9" r=".46"/>
<circle cx="55.9" cy="185.4" r=".46"/>
<circle cx="47" cy="175.3" r=".46"/>
<circle cx="57.1" cy="21.6" r=".46"/>
<circle cx="38.1" cy="21.6" r=".46"/>
<circle cx="90.2" cy="20.3" r=".46"/>
<circle cx="90.2" cy="17.8" r=".46"/>
<circle cx="34.3" cy="26.7" r=".46"/>
<circle cx="254" cy="134.6" r=".46"/>
</g>
<g font-size="2.8" fill="#840000">
<text x="185.8" y="184.1">Title:</text>
<text x="195.5" y="184.1">Scan2Go</text>
<text x="210.7" y="184.1">FDS-HAT</text>
</g>
<g font-size="2.1" fill="#006464">
<text x="97.7" y="70.8">J1</text>
<text x="93.8" y="73.4">RPi_GPIO</text>
</g>
<g font-size="2.1" fill="#0000c2">
<text x="16" y="109.7">Adafruit</text>
<text x="26.2" y="109.7">Amplifier</text>
<text x="37.6" y="109.7">MAX9744</text>
<text x="82" y="129.4">Raspberry</text>
<text x="82" y="131.8">Trough</text>
<text x="91" y="131.8">hole</text>
<text x="94.6" y="129.4">Pi</text>
<text x="97.2" y="131.8">connector</text>
<text x="98.2" y="129.4">5</text>
<text x="193.8" y="126.6">Raspberry</text>
<text x="193.8" y="129">Trough</text>
<text x="202.7" y="129">hole</text>
<text x="206.4" y="126.6">Pi</text>
<text x="208.9" y="129">connector</text>
<text x="209.9" y="126.6">Pico</text>
</g>
<g font-size="2.1" fill="#840000">
<text x="185.8" y="171.2">Casper</text>
<text x="185.8" y="168.2">HF-P99-006-01</text>
<text x="194.7" y="171.2">R. Tak</text>
<text x="185.8" y="179.9">File:</text>
<text x="185.8" y="177.2">Sheet:</text>
<text x="185.8" y="174.4">UMC</text>
<text x="191.9" y="179.9">HAT.kicad_sch</text>
<text x="192.3" y="174.4">Utrecht</text>
<text x="185.8" y="190.1">KiCad</text>
<text x="185.8" y="187.3">Size:</text>
<text x="192.5" y="187.3">User</text>
<text x="193.5" y="190.1">E.D.A.</text>
<text x="201.1" y="190.1">8.0.2</text>
<text x="207.8" y="187.3">Date:</text>
<text x="214.8" y="187.3">2024-05-21</text>
<text x="270.8" y="187.5">Rev:</text>
<text x="270.8" y="190.1">Id:</text>
<text x="274.9" y="190.1">1/1</text>
<text x="277.2" y="187.5">V0.3.1</text>
</g>
<g font-size="1.8" fill="#840000">
<text x="35" y="11.9">1</text>
<text x="85" y="11.9">2</text>
<text x="135" y="11.9">3</text>
<text x="185" y="11.9">4</text>
<text x="235" y="11.9">5</text>
<text x="285" y="11.9">6</text>
<text x="10.3" y="35.9">A</text>
<text x="293.1" y="35.9">A</text>
<text x="220.9" y="69.6">40 VBUS</text>
<text x="38" y="74.5">GND</text>
<text x="38.2" y="72.2">VDD</text>
<text x="38.7" y="77.1">AD2</text>
<text x="199.5" y="73.3">Raspberry</text>
<text x="210.1" y="73.3">Pi</text>
<text x="37" y="82.2">SYNC</text>
<text x="38.2" y="79.6">AD1</text>
<text x="10.3" y="85.9">B</text>
<text x="36.5" y="84.7">SYNC0</text>
<text x="37.5" y="89.8">SHDNJ3</text>
<text x="37.6" y="87.2">MUTE</text>
<text x="293.1" y="85.9">B</text>
<text x="38.3" y="92.3">Vi2c</text>
<text x="38.8" y="94.9">SCL</text>
<text x="37.3" y="99.9">AGND</text>
<text x="38.7" y="97.4">SDA</text>
<text x="187.9" y="100.1">13</text>
<text x="38.9" y="105">RIN</text>
<text x="39.3" y="102.7">LIN</text>
<text x="187.9" y="112.8">18</text>
<text x="10.3" y="135.9">C</text>
<text x="293.1" y="135.9">C</text>
<text x="10.3" y="185.9">D</text>
<text x="293.1" y="185.9">D</text>
<text x="35" y="193.1">1</text>
<text x="85" y="193.1">2</text>
<text x="135" y="193.1">3</text>
<text x="185" y="193.1">4</text>
<text x="235" y="193.1">5</text>
<text x="285" y="193.1">6</text>
</g>
<g font-size="1.8" fill="#0000c2">
<text x="12.9" y="14.8">Peripheral</text>
<text x="23.8" y="14.8">power</text>
<text x="273.3" y="14.6">Mounting</text>
<text x="283" y="14.6">holes</text>
<text x="92.6" y="31.1">Power</text>
<text x="99.4" y="31.1">breakout</text>
<text x="142.4" y="61.3">mmWave</text>
<text x="158.7" y="63.1">RX</text>
<text x="158.8" y="60.8">TX</text>
<text x="146.5" y="74">LED</text>
<text x="146.3" y="83.9">LED</text>
<text x="235.6" y="84.7">GPIO Breakout</text>
<text x="146.5" y="94.6">LED</text>
<text x="272.5" y="94.8">RST button</text>
<text x="273.4" y="102">USR</text>
<text x="278.4" y="102">button</text>
<text x="159.3" y="106.5">TX</text>
<text x="142.2" y="108.3">mmWave</text>
<text x="159.2" y="108.8">RX</text>
<text x="137.9" y="124.1">em/by/rst</text>
<text x="250.5" y="124.1">USR</text>
<text x="255.5" y="124.1">RGBLed</text>
<text x="139.3" y="126.1">Buttons</text>
<text x="237" y="136.5">J16</text>
<text x="231.5" y="138.5">GPIO Breakout</text>
<text x="180.7" y="153.5">Buttons</text>
<text x="201.9" y="153.8">Doors</text>
<text x="13" y="159.9">SR-Latch</text>
<text x="23.3" y="159.9">Ferrometaldetector</text>
<text x="15.6" y="175.1">Ferro</text>
<text x="18.1" y="177.1">relay</text>
<text x="21.6" y="175.1">metaldetector</text>
<text x="23.9" y="177.1">connector</text>
</g>
<g font-size="1.8" fill="#006464">
<text x="72.9" y="17.4">+5V</text>
<text x="16" y="23.7">J15</text>
<text x="17" y="19.9">Jack-DC</text>
<text x="26.5" y="19.9">5V</text>
<text x="46.7" y="20.5">5</text>
<text x="47.1" y="18">F1</text>
<text x="49" y="20.5">A</text>
<text x="86" y="19.8" transform="rotate(-90 86 19.8)">+5V</text>
<text x="96.5" y="23.7">J21</text>
<text x="279.4" y="18.6">H1</text>
<text x="288.3" y="18.6">H2</text>
<text x="47.8" y="27.5">A K</text>
<text x="55.5" y="28.8">D1</text>
<text x="279.4" y="26.3">H3</text>
<text x="288.3" y="26.3">H4</text>
<text x="42.2" y="30.1">5.0V</text>
<text x="88.1" y="35.2">GND</text>
<text x="72.9" y="36.4">GND</text>
<text x="152.1" y="55.2">J23</text>
<text x="161.8" y="58">+5V</text>
<text x="161.8" y="65.6">GND</text>
<text x="203.6" y="65.6">Pico</text>
<text x="204.4" y="63.1">U1</text>
<text x="153.1" y="68.2">J4</text>
<text x="161.8" y="70.7">+5V</text>
<text x="191.5" y="70.7">GPIO0</text>
<text x="214.9" y="70.7">VBUS</text>
<text x="52.1" y="74.5">GND</text>
<text x="54.2" y="73.2" transform="rotate(-90 54.2 73.2)">+5V</text>
<text x="81" y="77.1">3.3V</text>
<text x="114.6" y="77.1">5V</text>
<text x="161.8" y="75.8">GND</text>
<text x="191.5" y="73.3">GPIO1</text>
<text x="191.5" y="75.8">GND</text>
<text x="215.2" y="73.3">VSYS</text>
<text x="215.9" y="75.8">GND</text>
<text x="227.3" y="75.8">GND</text>
<text x="81" y="79.6">BCM2_SDA</text>
<text x="81" y="82.1">BCM3_SCL</text>
<text x="113" y="82.1">GND</text>
<text x="114.6" y="79.6">5V</text>
<text x="127" y="82.1">GND</text>
<text x="153.1" y="78.3">J5</text>
<text x="161.8" y="80.9">+5V</text>
<text x="191.5" y="78.3">GPIO2</text>
<text x="191.5" y="80.9">GPIO3</text>
<text x="191.5" y="83.4">GPIO4</text>
<text x="210.6" y="83.4">ADC_VREF</text>
<text x="212.8" y="78.3">3V3_EN</text>
<text x="216.3" y="80.9">3V3</text>
<text x="41.9" y="89.8">J3</text>
<text x="67" y="87.2">GND</text>
<text x="81" y="89.8">BCM17</text>
<text x="81" y="84.7">BCM4_GPCLK0</text>
<text x="81" y="87.2">GND</text>
<text x="103.3" y="89.8">BCM18_PCM_C</text>
<text x="105.8" y="87.2">BCM15_RXD</text>
<text x="106.1" y="84.7">BCM14_TXD</text>
<text x="153.1" y="88.5">J6</text>
<text x="161.8" y="86">GND</text>
<text x="191.5" y="86">GPIO5</text>
<text x="191.5" y="88.5">GND</text>
<text x="207.1" y="86">GPIO28_ADC2</text>
<text x="214.8" y="88.5">AGND</text>
<text x="235" y="88.5">J20</text>
<text x="81" y="92.3">BCM27</text>
<text x="81" y="94.8">BCM22</text>
<text x="110.5" y="94.8">BCM23</text>
<text x="113" y="92.3">GND</text>
<text x="127" y="92.3">GND</text>
<text x="161.8" y="91">+5V</text>
<text x="191.5" y="93.6">GPIO7</text>
<text x="191.5" y="91">GPIO6</text>
<text x="207.1" y="93.6">GPIO26_ADC0</text>
<text x="207.1" y="91">GPIO27_ADC1</text>
<text x="255" y="93.6">GND</text>
<text x="269.3" y="94.8">J8</text>
<text x="81" y="97.4">3.3V</text>
<text x="81" y="99.9">BCM10_MOSI</text>
<text x="110.5" y="97.4">BCM24</text>
<text x="113" y="99.9">GND</text>
<text x="153.1" y="101.2">J7</text>
<text x="161.8" y="96.1">GND</text>
<text x="191.5" y="96.1">GPIO8</text>
<text x="191.5" y="98.7">GPIO9</text>
<text x="191.5" y="101.2">GND</text>
<text x="212.9" y="98.7">GPIO22</text>
<text x="215.8" y="96.1">RUN</text>
<text x="215.9" y="101.2">GND</text>
<text x="255" y="101.2">GND</text>
<text x="67" y="107.5">GND</text>
<text x="81" y="102.5">BCM9_MISO</text>
<text x="81" y="105">BCM11_SCLK</text>
<text x="81" y="107.5">GND</text>
<text x="107.1" y="105">BCM8_CE0</text>
<text x="107.1" y="107.5">BCM7_CE1</text>
<text x="110.5" y="102.5">BCM25</text>
<text x="161.8" y="103.7">+5V</text>
<text x="191.5" y="103.7">GPIO10</text>
<text x="191.5" y="106.3">GPIO11</text>
<text x="212.9" y="106.3">GPIO20</text>
<text x="212.9" y="103.7">GPIO21</text>
<text x="269.3" y="102.5">J19</text>
<text x="81" y="110.1">BCM0_ID_SD</text>
<text x="81" y="112.6">BCM5</text>
<text x="105.4" y="110.1">BCM1_ID_SC</text>
<text x="113" y="112.6">GND</text>
<text x="127" y="112.6">GND</text>
<text x="161.8" y="111.4">GND</text>
<text x="191.5" y="108.8">GPIO12</text>
<text x="191.5" y="111.4">GPIO13</text>
<text x="191.5" y="113.9">GND</text>
<text x="212.9" y="111.4">GPIO18</text>
<text x="212.9" y="108.8">GPIO19</text>
<text x="215.9" y="113.9">GND</text>
<text x="50.8" y="116.4">JP2</text>
<text x="59.7" y="116.4">JP1</text>
<text x="81" y="115.2">BCM6</text>
<text x="81" y="117.7">BCM13_PWM1</text>
<text x="104.1" y="115.2">BCM12_PWM0</text>
<text x="113" y="117.7">GND</text>
<text x="161.8" y="119">GND</text>
<text x="191.5" y="116.4">GPIO14</text>
<text x="191.5" y="119">GPIO15</text>
<text x="204.1" y="119.6" transform="rotate(-90 204.1 119.6)">SWCLK</text>
<text x="206.6" y="119.6" transform="rotate(-90 206.6 119.6)">GND</text>
<text x="209.1" y="119.6" transform="rotate(-90 209.1 119.6)">SWDIO</text>
<text x="212.9" y="119">GPIO16</text>
<text x="212.9" y="116.4">GPIO17</text>
<text x="67" y="125.3">GND</text>
<text x="81" y="120.2">BCM19_MISO_PCM_FS</text>
<text x="81" y="122.8">BCM26</text>
<text x="81" y="125.3">GND</text>
<text x="96.2" y="125.3">BCM21_SCLK_PCM_DO</text>
<text x="97.1" y="122.8">BCM20_MOSI_PCM_DI</text>
<text x="110.5" y="120.2">BCM16</text>
<text x="153.3" y="122" transform="rotate(-90 153.3 122)">J10</text>
<text x="153.3" y="129.6" transform="rotate(-90 153.3 129.6)">J22</text>
<text x="161.8" y="126.6">GND</text>
<text x="276.2" y="131.7">WS2812B</text>
<text x="279.3" y="129.2">D2</text>
<text x="153.3" y="137.2" transform="rotate(-90 153.3 137.2)">J24</text>
<text x="161.8" y="134.2">GND</text>
<text x="264.4" y="135.5">DIN</text>
<text x="269" y="135.5">DOUT</text>
<text x="270.1" y="133.6" transform="rotate(-90 270.1 133.6)">VDD</text>
<text x="282" y="134.2">TP1</text>
<text x="282" y="136.8">TestPoint</text>
<text x="168.1" y="138">GND</text>
<text x="175.8" y="138">GND</text>
<text x="183.4" y="138">GND</text>
<text x="191" y="138">GND</text>
<text x="257.8" y="138">C1</text>
<text x="257.8" y="140.6">0.1uF</text>
<text x="270.1" y="139.4" transform="rotate(-90 270.1 139.4)">VSS</text>
<text x="170.4" y="149.5">J9</text>
<text x="177.6" y="149.5">J12</text>
<text x="185.7" y="149.2">J13</text>
<text x="193.3" y="149.5">J14</text>
<text x="206.3" y="149.2">J18</text>
<text x="252" y="148.2">GND</text>
<text x="267.2" y="148.2">GND</text>
<text x="66.9" y="160.9">IC1</text>
<text x="45" y="163.4">+5V</text>
<text x="60.9" y="163.4">MC14043BDR2G</text>
<text x="49.5" y="171">R1</text>
<text x="49.5" y="173.6">10K</text>
<text x="61.7" y="168.5">Q3</text>
<text x="61.7" y="171">Q0</text>
<text x="61.7" y="173.6">R0</text>
<text x="71.6" y="168.5">VDD</text>
<text x="72.8" y="171">R3</text>
<text x="72.8" y="173.6">S3</text>
<text x="84.3" y="168.5">+5V</text>
<text x="30.9" y="179.2">J11</text>
<text x="48.8" y="178.7">+5V</text>
<text x="61.7" y="176.1">S0</text>
<text x="61.7" y="178.7">E</text>
<text x="72.6" y="176.1">NC</text>
<text x="72.8" y="178.7">S2</text>
<text x="61.7" y="181.2">S1</text>
<text x="61.7" y="183.7">R1</text>
<text x="72.7" y="183.7">Q2</text>
<text x="72.8" y="181.2">R2</text>
<text x="53.9" y="190.1">GND</text>
<text x="61.7" y="186.3">VSS</text>
<text x="72.7" y="186.3">Q1</text>
</g>
<g font-size="1.8" fill="#a90000">
<text x="91.4" y="17.5">1</text>
<text x="31" y="21.3">1</text>
<text x="91.4" y="20.1">2</text>
<text x="91.4" y="22.6">3</text>
<text x="31" y="26.4">2</text>
<text x="43.7" y="26.4">1</text>
<text x="53.9" y="26.4">2</text>
<text x="91.4" y="25.1">4</text>
<text x="91.4" y="27.7">5</text>
<text x="156.1" y="59.4">3</text>
<text x="156.1" y="56.9">4</text>
<text x="156.1" y="64.5">1</text>
<text x="156.1" y="62">2</text>
<text x="45.6" y="70.9">1</text>
<text x="156.1" y="69.6">3</text>
<text x="188.5" y="69.6">1</text>
<text x="220.9" y="69.6">40</text>
<text x="45.6" y="73.4">2</text>
<text x="45.6" y="75.9">3</text>
<text x="76.8" y="75.9">1</text>
<text x="119.9" y="75.9">2</text>
<text x="156.1" y="74.7">1</text>
<text x="156.1" y="72.1">2</text>
<text x="188.5" y="72.1">2</text>
<text x="188.5" y="74.7">3</text>
<text x="188.5" y="77.2">4</text>
<text x="220.9" y="77.2">37</text>
<text x="220.9" y="74.7">38</text>
<text x="220.9" y="72.1">39</text>
<text x="45.6" y="78.5">4</text>
<text x="45.6" y="81">5</text>
<text x="45.6" y="83.6">6</text>
<text x="76.8" y="78.5">3</text>
<text x="76.8" y="81">5</text>
<text x="76.8" y="83.6">7</text>
<text x="119.9" y="78.5">4</text>
<text x="119.9" y="81">6</text>
<text x="119.9" y="83.6">8</text>
<text x="156.1" y="82.3">2</text>
<text x="156.1" y="79.8">3</text>
<text x="188.5" y="79.8">5</text>
<text x="188.5" y="82.3">6</text>
<text x="220.9" y="82.3">35</text>
<text x="220.9" y="79.8">36</text>
<text x="229.8" y="82.3">1</text>
<text x="45.6" y="86.1">7</text>
<text x="45.6" y="88.6">8</text>
<text x="76.2" y="88.6">11</text>
<text x="76.8" y="86.1">9</text>
<text x="119.3" y="86.1">10</text>
<text x="119.3" y="88.6">12</text>
<text x="156.1" y="89.9">3</text>
<text x="156.1" y="84.8">1</text>
<text x="188.5" y="84.8">7</text>
<text x="188.5" y="87.4">8</text>
<text x="188.5" y="89.9">9</text>
<text x="220.9" y="89.9">32</text>
<text x="220.9" y="87.4">33</text>
<text x="220.9" y="84.8">34</text>
<text x="229.8" y="84.8">2</text>
<text x="229.8" y="87.4">3</text>
<text x="229.8" y="89.9">4</text>
<text x="45" y="93.7">10</text>
<text x="45.6" y="91.2">9</text>
<text x="76.2" y="91.2">13</text>
<text x="76.2" y="93.7">15</text>
<text x="119.3" y="91.2">14</text>
<text x="119.3" y="93.7">16</text>
<text x="156.1" y="95">1</text>
<text x="156.1" y="92.5">2</text>
<text x="187.9" y="92.5">10</text>
<text x="187.9" y="95">11</text>
<text x="220.9" y="95">30</text>
<text x="220.9" y="92.5">31</text>
<text x="229.8" y="92.5">5</text>
<text x="264.1" y="92.5">1</text>
<text x="264.1" y="95">2</text>
<text x="45" y="96.3">11</text>
<text x="45" y="98.8">12</text>
<text x="45" y="101.3">13</text>
<text x="76.2" y="96.3">17</text>
<text x="76.2" y="98.8">19</text>
<text x="76.2" y="101.3">21</text>
<text x="119.3" y="96.3">18</text>
<text x="119.3" y="98.8">20</text>
<text x="119.3" y="101.3">22</text>
<text x="187.9" y="97.5">12</text>
<text x="220.9" y="100.1">28</text>
<text x="220.9" y="97.5">29</text>
<text x="264.1" y="100.1">1</text>
<text x="45" y="103.9">14</text>
<text x="76.2" y="103.9">23</text>
<text x="76.2" y="106.4">25</text>
<text x="119.3" y="103.9">24</text>
<text x="119.3" y="106.4">26</text>
<text x="156.1" y="107.7">2</text>
<text x="156.1" y="105.2">3</text>
<text x="156.1" y="102.6">4</text>
<text x="187.9" y="102.6">14</text>
<text x="187.9" y="105.2">15</text>
<text x="187.9" y="107.7">16</text>
<text x="220.9" y="107.7">25</text>
<text x="220.9" y="105.2">26</text>
<text x="220.9" y="102.6">27</text>
<text x="264.1" y="102.6">2</text>
<text x="76.2" y="109">27</text>
<text x="76.2" y="111.5">29</text>
<text x="119.3" y="109">28</text>
<text x="119.3" y="111.5">30</text>
<text x="156.1" y="110.2">1</text>
<text x="187.9" y="110.2">17</text>
<text x="220.9" y="112.8">23</text>
<text x="220.9" y="110.2">24</text>
<text x="76.2" y="114">31</text>
<text x="76.2" y="116.6">33</text>
<text x="76.2" y="119.1">35</text>
<text x="119.3" y="114">32</text>
<text x="119.3" y="116.6">34</text>
<text x="119.3" y="119.1">36</text>
<text x="156.1" y="117.9">1</text>
<text x="156.1" y="115.3">2</text>
<text x="187.9" y="115.3">19</text>
<text x="187.9" y="117.9">20</text>
<text x="220.9" y="117.9">21</text>
<text x="220.9" y="115.3">22</text>
<text x="76.2" y="121.7">37</text>
<text x="76.2" y="124.2">39</text>
<text x="119.3" y="121.7">38</text>
<text x="119.3" y="124.2">40</text>
<text x="156.1" y="125.5">1</text>
<text x="156.1" y="122.9">2</text>
<text x="202.9" y="123.2" transform="rotate(-90 202.9 123.2)">41</text>
<text x="205.5" y="123.2" transform="rotate(-90 205.5 123.2)">42</text>
<text x="208" y="123.2" transform="rotate(-90 208 123.2)">43</text>
<text x="156.1" y="130.6">2</text>
<text x="269" y="129" transform="rotate(-90 269 129)">1</text>
<text x="156.1" y="133.1">1</text>
<text x="236" y="132.2" transform="rotate(-90 236 132.2)">3</text>
<text x="238.5" y="132.2" transform="rotate(-90 238.5 132.2)">2</text>
<text x="241" y="132.2" transform="rotate(-90 241 132.2)">1</text>
<text x="262.2" y="134.4">4</text>
<text x="274.9" y="134.4">2</text>
<text x="269" y="141.7" transform="rotate(-90 269 141.7)">3</text>
<text x="167.4" y="144.9" transform="rotate(-90 167.4 144.9)">2</text>
<text x="169.9" y="144.9" transform="rotate(-90 169.9 144.9)">1</text>
<text x="175" y="144.9" transform="rotate(-90 175 144.9)">2</text>
<text x="177.5" y="144.9" transform="rotate(-90 177.5 144.9)">1</text>
<text x="182.6" y="144.9" transform="rotate(-90 182.6 144.9)">2</text>
<text x="185.2" y="144.9" transform="rotate(-90 185.2 144.9)">1</text>
<text x="190.2" y="144.9" transform="rotate(-90 190.2 144.9)">2</text>
<text x="192.8" y="144.9" transform="rotate(-90 192.8 144.9)">1</text>
<text x="202.9" y="144.9" transform="rotate(-90 202.9 144.9)">2</text>
<text x="205.5" y="144.9" transform="rotate(-90 205.5 144.9)">1</text>
<text x="57.7" y="167.4">1</text>
<text x="77.4" y="167.4">16</text>
<text x="57.7" y="169.9">2</text>
<text x="57.7" y="172.5">3</text>
<text x="77.4" y="172.5">14</text>
<text x="77.4" y="169.9">15</text>
<text x="38" y="177.5">1</text>
<text x="38" y="175">2</text>
<text x="57.7" y="175">4</text>
<text x="57.7" y="177.5">5</text>
<text x="77.4" y="177.5">12</text>
<text x="77.4" y="175">13</text>
<text x="57.7" y="180.1">6</text>
<text x="57.7" y="182.6">7</text>
<text x="57.7" y="185.2">8</text>
<text x="77.4" y="182.6">10</text>
<text x="77.4" y="180.1">11</text>
<text x="78" y="185.2">9</text>
</g>
<text font-size="1.8" fill="#009600" x="123.2" y="94.9">PICORST</text>
<g font-size="1.8" fill="#0f0f0f">
<text x="241.3" y="94.9">PICORST</text>
<text x="224.8" y="97.4">Latch-RST</text>
<text x="224.8" y="117.8">Latch-out</text>
<text x="269.2" y="126.7">VBUS</text>
<text x="44.2" y="182.5">Latch-RST</text>
<text x="82.5" y="185.1">Latch-out</text>
</g>
<g font-size="1.8" fill="#840084">
<text x="270" y="142.6">usr</text>
<text x="274.2" y="142.6">rgbled</text>
</g>
<g font-size="1.1" fill="#0000c2">
<text x="44" y="123">Bridge</text>
<text x="48.5" y="123">pads</text>
<text x="52.1" y="123">to</text>
<text x="54.1" y="123">use</text>
<text x="56.9" y="123">PWM</text>
<text x="60.3" y="123">audio</text>
</g>
<text font-size="1.1" fill="#840000" x="270.2" y="139.4">RGB</text>
</svg>
